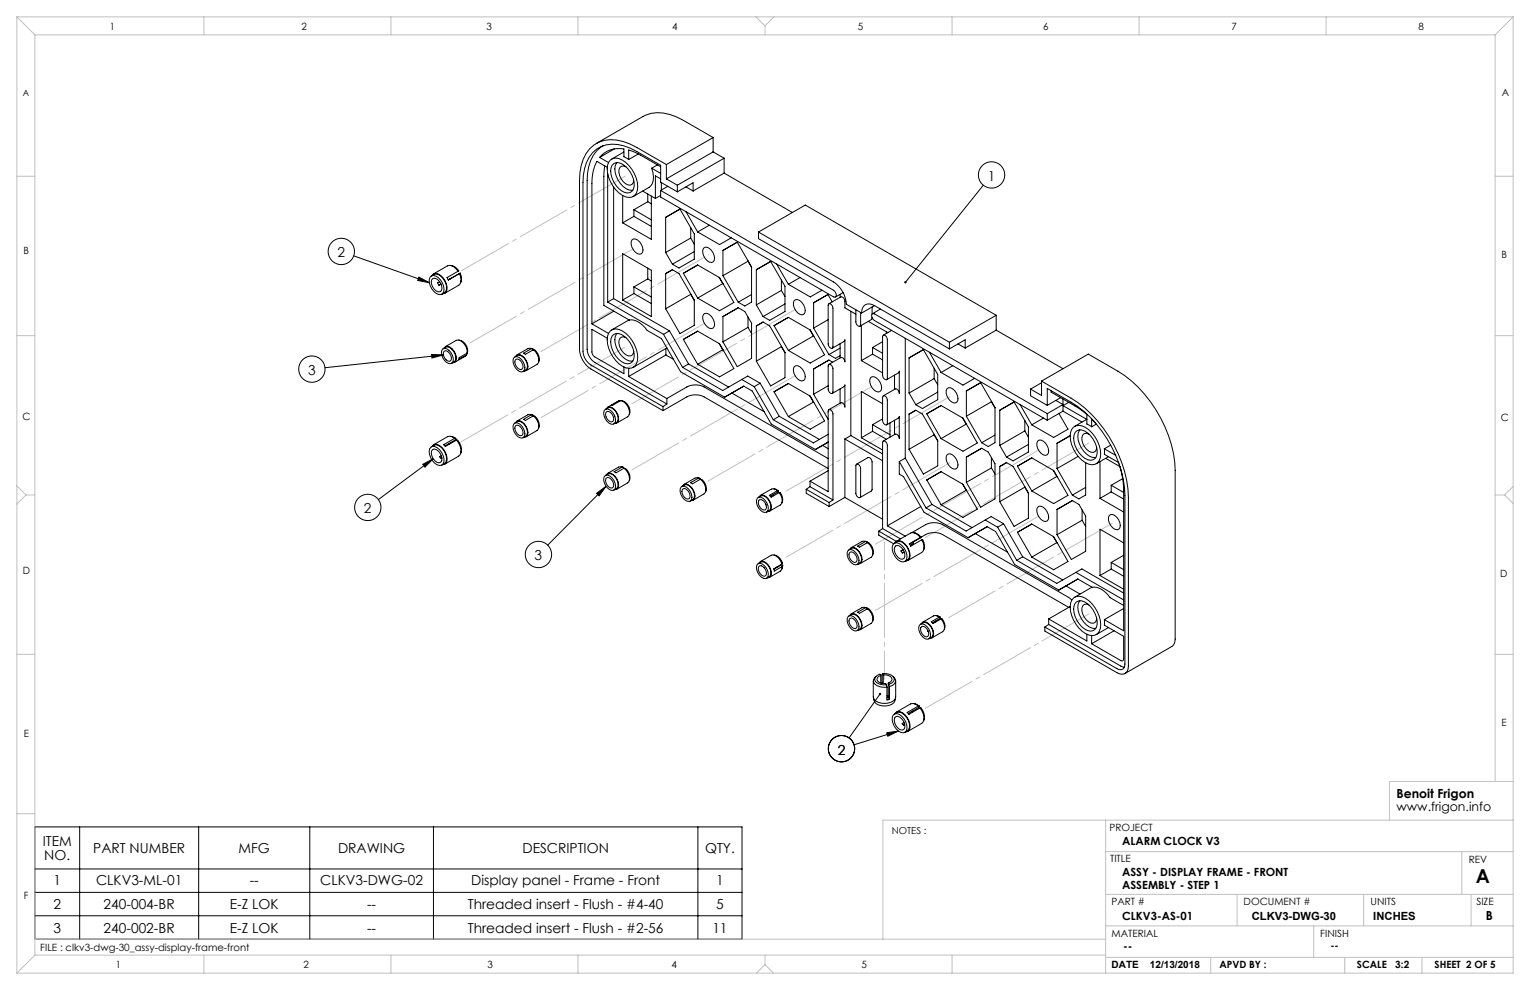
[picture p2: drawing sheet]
<svg xmlns="http://www.w3.org/2000/svg" width="432mm" height="279mm" viewBox="0 0 432 279" stroke-linecap="round" stroke-linejoin="round" font-family="sans-serif">
<g fill="none" stroke="#000" stroke-width=".28">
<path d="M201.3 38.8l-8.4-4.8a11.6 11.6 0 0 0-11.4-1.1l-13.2 7.6M201.3 38.8l-13.2 7.6M201.3 38.8v4.1M169.2 44.4a7 7 0 0 1 6.9-2.4v2.2l1.3 .8M169.2 44.4l2.5 1.5M170.2 41.1a9.5 9.5 0 0 0-4.4 7.8l-.1 49.7a4.8 4.8 0 0 0 2.2 3.7l20.3 11.7M170.7 46.8l-.3 3v36.4l7.2 4.1a5.5 5.5 0 0 1 5 2.9l4.1 2.4 5.4 9.3 12.4 7.2 5.4-3.1 2.4 1.4 5.4 9.3 12.4 7.2 3.6-2.1M171.4 47.2l-2.9-1.7a12.6 12.6 0 0 0-1.4 6.2v39.7M171.5 49v36.3M172.3 45.1a2.84 2.84 0 0 1 3.4 .1 9.1 9.1 0 0 1 4.2 8.5 2.53 2.53 0 0 1-4.2 1.5 9.1 9.1 0 0 1-4.2-8.6zM173.2 52.8v31.5M173.2 46.1a2.67 2.67 0 0 1 3.1 .7 6.8 6.8 0 0 1 2.5 6.6 2 2 0 0 1-3.3 .5 6.4 6.4 0 0 1-2.7-7.3z"/>
<path d="M173.4 42l-4.2 2.4M174.1 45.9a4.4 4.4 0 0 0 .4 5 4.4 4.4 0 0 0 4.1 2.8M175.7 55.2v7.7M176.1 42.9l-3.5 2M176.7 47.1a1.26 1.26 0 0 0-2 .9 4 4 0 0 0 3.2 4.2l.5-.2 .4-1.1M177.4 45v-2.7l3 1.3 6 3.5M178.9 59.2v1.9M178.9 59.2l4.9 2.8M180.2 43.4l-2.8 1.6M181.4 53.9l3.6 2.1M182.8 56.9l-3.9 2.3M182.8 54.8v2.1"/>
<path d="M182.8 56.9l1 .6M183.8 55.3v12.3l-8.1-4.7M183.9 47.5a5.3 5.3 0 0 1-.3 5l-4.9 3M183.9 47.5l2.5 1.4M185.5 46.5l-1.6 1M186.4 53.8l48.8 28.1 .6 .6a.83 .83 0 0 1-.3 1.4l-49.1-28.3zM186.4 50.5l-1.4-.9v6.4M186.4 55.2l-1.4 .8M186.7 51.5v2.1M188.1 46.4l-8.4-4.8a11.9 11.9 0 0 0-10.7-1.5 10 10 0 0 0-5.3 8.7l-.2 49.8a7.1 7.1 0 0 0 3.3 5.6l20.3 11.7M188.1 46.4v4.1M188.1 50.5l3.1 1.8"/>
<path d="M188.5 52.6l-2.1 1.2M191.2 54.1l-4.8-2.7v-4.8l-6.7-3.8a11.2 11.2 0 0 0-10.1-1.4 9.4 9.4 0 0 0-5 8.1l-.1 49.6a5 5 0 0 0 2.3 3.9l20.3 11.8M191.2 52.3v1.8M193.6 52.7l2 1.2M193.6 59.7l3.3 5.8M195.6 53.9v-2.3l-4.4 2.5M201.3 42.9l-13.2 7.6M201.3 42.9l3.1 1.8M204.4 48.9l19.2 11.1M204.4 48.9l-8.8 5M204.4 44.7l-13.2 7.6M204.4 44.7v4.2"/>
<path d="M277.5 52.3l-22 27.4M99.8 72.2l21.4 7.6M118.2 78.2l3 1.6-3.3-.6zM121.7 77.9a2.05 2.05 0 0 1 3.3 .7 2.88 2.88 0 0 1 .4 4l-.7 .4M121.7 77.9a3.2 3.2 0 0 1 3.5 2.8 1.56 1.56 0 0 1-1.4 2.4 4.1 4.1 0 0 1-2.5-4.8zM121.9 77.8a1.21 1.21 0 0 1 1.7-.5 4.4 4.4 0 0 1 2.3 5.1l-.4 .4-.6 .1M122.2 78.6a2.55 2.55 0 0 1 2.4 3.3l-.3 .4a2.55 2.55 0 0 1-2.5-3.3zM124.1 79.5l-.6 .3 .2 .4 .2 .3 .6-.3M126.5 79l.9-.5zM127.2 74.9a3 3 0 0 1 2.3 1.5l-.2 .1M129.3 76.5a2.7 2.7 0 0 0-3-1.5l-3.9 2.3M129.3 76.5l-3.2 1.8 .4 .7 3.2-1.8"/>
<path d="M129.7 77.2a2.66 2.66 0 0 1-.2 3.3l-4 2.3M129.9 77.1a3 3 0 0 1 .1 2.6M129.9 77.1l-.4 .2M129.9 77.1l-.2 .1M175.7 71.6l8.1 4.7v13l-8.1-4.6zM178.3 67.7a1.45 1.45 0 0 1 2.2 .6 2.7 2.7 0 0 1 .5 3.3 1.86 1.86 0 0 1-2.2-1.1 2.66 2.66 0 0 1-.5-2.8zM178.9 61.1l-3.2 1.8M178.9 61.1l4.9 2.8M182.8 75.7v3M182.8 78.7l-3.9 2.3M182.8 78.7l1 .6M187.9 71.3v-10l4-2.3 4 7v7.1l-4.3 2.5-1.8-1"/>
<path d="M187.9 77.2l1.9-1.1 1.8 1.1 4.3 7.5v7.1l-4 2.3-4-7zM187.9 71.3l1.9 3.3M192.9 77.1l4-2.3 6.2 3.6 4 7-4 2.3-6.2-3.6zM194.9 67.2l-7 4.1M194.9 64.3v2.9M194.9 67.2l1 1.7M195.9 71l-6.1 3.6M196.9 65.5l6.2 3.5 3.3-1.9M198.6 70.1a1.45 1.45 0 0 1 2.1 .5 2.7 2.7 0 0 1 .5 3.3 1.86 1.86 0 0 1-2.2-1 2.66 2.66 0 0 1-.4-2.8zM200.2 63.6l-3.3 1.9M203 78.3l1 1.7M204 77.8l4.3 7.5"/>
<path d="M211.1 73.6l-7.1 4.2M212.1 75.3v10l-1.9 1.1-1.9-1.1M212.1 75.5l-4-7.2-4.1 2.4v7.1M214.1 65.5v1.9l21.1 12.2a8 8 0 0 1 3.6 6.3l4.4 2.5M214.1 65.5l53.8 31.1M214.1 65.5l13.2-7.6 53.8 31.1M219.2 74.5l3.3 5.7M220.5 79v3M225.8 78.3l-3.3 1.9M125 98.4a1.91 1.91 0 0 1 2.3 1.2 2.6 2.6 0 0 1 .4 2.8 1.49 1.49 0 0 1-2.2-.6 2.65 2.65 0 0 1-.5-3.4zM125.1 98.4a1.77 1.77 0 0 1 2.9 .7 2.34 2.34 0 0 1 .2 3l-.8 .4M125.3 98.3l.4-.5a3.1 3.1 0 0 1 3.1 3.6l-.2 .5-.4 .4-.5 .1"/>
<path d="M125.4 99.1a1.88 1.88 0 0 1 1.7 2.7 1.88 1.88 0 0 1-1.7-2.7zM125.7 97.8l3.1-1.7a2.4 2.4 0 0 1 2.8 2l.3 1.5-2.3 1.3-.2 .5 2.3-1.3M129.5 96a3 3 0 0 1 2.2 4.1M131.8 99.7h.1M149.7 98.3l.7 .2M150 98.4h-1l-3.1 1.8M150 98.4l-2.3 1.3 .6 .3 2.2-1.3M150 98.4l.4 .1M150.4 98.5v.3M150.5 98.7a3.1 3.1 0 0 1 1.1 4.1l-3.1 1.8M150.5 98.7a2.78 2.78 0 0 1 1.5 3.5M167.1 91.4l4.6 2.7"/>
<path d="M171.4 95.5l-4.3-2.5v6.3l.2 .8 .6 .6 8.2 4.8v-1.9M171.5 85.3l15.8 9.1M172.3 93.3a2.84 2.84 0 0 1 3.4 .1 9.1 9.1 0 0 1 4.2 8.5 2.53 2.53 0 0 1-4.2 1.5 9.1 9.1 0 0 1-4.2-8.5zM173.2 84.3l15.7 9.1M173.2 84.3l-1.7 1M173.2 94.4a2.67 2.67 0 0 1 3.1 .6 6.8 6.8 0 0 1 2.5 6.6 2 2 0 0 1-3.3 .5 6.4 6.4 0 0 1-2.7-7.2zM173.2 87.8l-6.1 3.6M174.1 94.1a4.4 4.4 0 0 0 .4 5 4.4 4.4 0 0 0 4.1 2.8M176.7 95.3a1.26 1.26 0 0 0-2 .9 4 4 0 0 0 3.2 4.3l.5-.3 .4-1.1M177.5 90.3l-4.9 2.8M178.9 81v1.8M178.9 82.8l-3.2 1.9"/>
<path d="M178.9 82.8l4.9 2.9M178.9 81l4.9 2.8M187.3 94.4l5.3 9.3M187.9 98.4v1.8M188.2 98.2l-9.5 5.5M188.9 93.4l5.4 9.3M188.9 93.4l-1.6 1M192.9 95.8l4-2.3 6.2 3.5 4 7-4 2.4-6.2-3.6zM194.9 83.1l-7 4M194.9 82.9v.2M194.9 83.1l1 1.7M198.6 88.7a1.45 1.45 0 0 1 2.1 .6 2.7 2.7 0 0 1 .5 3.3 1.86 1.86 0 0 1-2.2-1.1 2.66 2.66 0 0 1-.4-2.8z"/>
<path d="M203 97l1 1.7M204 80l.1 .1M204 98.7l.1 .1M204 80l-7.1 4.1M204 98.7l-7.1 4.1M204 89.3l4.3-2.5 1.9 1.1 1.9 3.3v9.9l-4 2.4-4.1-7zM211.1 92.4l-7.1 4.1M211.1 89.5v2.9M211.1 92.4l1 1.7M212.1 83.1l-3.8 2.2M213.5 86v-9.9l4-2.3 4 7v7.1l-4.3 2.5-1.8-1.1M213.5 92l1.9-1.1 1.8 1.1 4.3 7.5v7.1l-4 2.3-4-7z"/>
<path d="M213.5 86l1.9 3.3M218.5 91.9l4-2.3 6.2 3.5 4 7-4 2.4-6.2-3.6zM220.5 82l-7 4M220.5 97.7v.1M220.5 82l1 1.7M220.5 97.8l-7 4.1M220.5 97.8l1 1.8M221.5 85.8l-6.1 3.5M222.5 80.2l6.2 3.6 3.3-1.9M224.1 84.8a1.45 1.45 0 0 1 2.2 .6 2.7 2.7 0 0 1 .5 3.3 1.86 1.86 0 0 1-2.2-1 2.66 2.66 0 0 1-.5-2.9zM228.6 93.1l1 1.7M229.6 94.8l-7.1 4.1"/>
<path d="M229.6 94.8l.1 .1M229.6 92.6l4.3 7.5M233.7 90.2l-4.1 2.4M233.9 85.7l3.4-1.9h.5l.6 .9v2.2l3.1 1.8M233.9 85.7l.8 .3 .4 1v10.8l-.4 .5-.8-.6-.2-.6v-10.9zM234.9 85.2l-1.2-2.1-4.1 2.4v7.1M234.9 98.3l3.3-2 .2-.4v6.2l-.4-.9-.5-.3-3.6 2M237.1 83.1v.8M237.1 97v4M237.1 98.2l-3.2 1.9M237.9 82.6l-2.1 1.2M240.1 87.9v35"/>
<path d="M241.5 87.4l.1 3.8 .4 .6 .5 .3 .4-.5v-3.4M243.1 91.8v10M245.1 90.7l5.5 3.2M246.1 89.6l-.2 .6-3.2 1.9M246.1 86.6v2M246.3 99.9l2.8 1.7M246.3 98.1l2.8 1.6M246.3 98.1v1.8M246.3 99.9l-3.2 1.9M246.8 86.3a2.22 2.22 0 0 0-2.6-.3 2.22 2.22 0 0 0-1 2.4M246.8 86.3l21.1 12.2M246.8 86.3l-3.6 2.1"/>
<path d="M248.5 87.2l-2.3 1.3M249.1 96.4l-2.8 1.7M249.3 94.6l.7 .3 .4 .9v10.9l-.4 .5-.5-.3-.4-1v-10.9zM250.2 93.6v.5M251.6 93.2l-2.3 1.4M255.5 95.5v33.8M262.3 99.4l3.3 5.7M267.9 96.6v1.9M270.4 97.1l2 1.1M272.4 98.2v-2.3l-4.5 2.6M281.1 93.2l-8.7 5M281.1 93.2l18.9 10.9"/>
<path d="M281.1 89l-13.2 7.6M281.1 89v4.2M121.8 100l3.3 .2-3.2 .8zM125.1 100.2l-33.4 3.6M131.7 100.1l-3.4 2.2M145 119.6a1.45 1.45 0 0 1 2.2 .6 2.7 2.7 0 0 1 .5 3.3 1.86 1.86 0 0 1-2.3-1.1 2.66 2.66 0 0 1-.4-2.8zM145 101a1.45 1.45 0 0 1 2.2 .5 2.7 2.7 0 0 1 .5 3.3 1.86 1.86 0 0 1-2.3-1 2.66 2.66 0 0 1-.4-2.8zM145.3 119.4a1.66 1.66 0 0 1 2.6 .4 2.34 2.34 0 0 1 .5 3.3l-.8 .4M145.3 100.7a1.66 1.66 0 0 1 2.6 .4 2.34 2.34 0 0 1 .5 3.4l-.8 .4M145.5 119.3l.3-.4a1.8 1.8 0 0 1 2.3 .9 2.92 2.92 0 0 1 .5 3.4l-.7 .2M145.5 100.6l.3-.4a1.8 1.8 0 0 1 2.3 .9 2.92 2.92 0 0 1 .5 3.4l-.7 .2M145.6 101.4a1.89 1.89 0 0 1 1.7 2.8 1.89 1.89 0 0 1-1.7-2.8z"/>
<path d="M149.7 117l.7 .1M150 117.1h-1l-3.1 1.7M150 117.1l-2.3 1.3 .6 .3 2.2-1.3M150 117.1h.4M150.4 117.1v.3M150.5 117.4a3.1 3.1 0 0 1 1.1 4.1l-3.1 1.8M150.5 117.4a2.78 2.78 0 0 1 1.5 3.5M170.8 115.5a2.72 2.72 0 0 1 2.9 2.8l-.2 1.2a1.51 1.51 0 0 1-2.2-.7 2.62 2.62 0 0 1-.5-3.3zM170.9 115.5a1.78 1.78 0 0 1 2.9 .8 2.31 2.31 0 0 1 .2 2.9l-.8 .4M171.1 115.4l.1-.2a1.42 1.42 0 0 1 2.2 .4 3.4 3.4 0 0 1 1 3.5l-.9 .4M171.1 116.2a1.82 1.82 0 0 1 2.1 2.4l-.2 .3a1.82 1.82 0 0 1-2.1-2.3zM174.7 113.1l-2.2 1.3h.4l2.3-1.3a3.4 3.4 0 0 1 2.2 4.3l-3.3 2"/>
<path d="M174.7 113.1l-3.2 1.8M174.7 113.1l.3 .1M175.3 113.1a3 3 0 0 1 2.3 3.9M177.4 104v2.2M177.4 106.2l10.8 6.3M187.1 115.9l6.8-3.9a5.4 5.4 0 0 1 4.8 0l35 20.2M187.1 114.8v1.1M187.9 100.2l2.2 1.2M187.9 100.2l-10.5 6M188.2 112.5l5.7-3.3a5.4 5.4 0 0 1 4.8 0l35 20.2M188.2 112.5v1.5M188.2 114l-1.1 .8"/>
<path d="M192.6 103.7l11.4 6.5 5.3-3.1M194.3 102.7l11.3 6.5M194.3 102.7l-1.7 1M206.5 110.9l9.2 5.3M209.3 107.1l1.7-1 3.5 2.1M209.3 107.1l3.6 2M212.9 109.1l5.3 9.4M214.5 108.2l5.4 9.3M214.5 108.2l-1.6 .9M218.2 118.5l11.4 6.5 4.1-2.4M218.5 110.6l4-2.4 6.2 3.6 4 7-4 2.3-6.2-3.5zM219.9 117.5l11.3 6.5"/>
<path d="M219.9 117.5l-1.7 1M224.1 103.5a1.45 1.45 0 0 1 2.2 .5 2.7 2.7 0 0 1 .5 3.4 1.86 1.86 0 0 1-2.2-1.1 2.66 2.66 0 0 1-.5-2.8zM228.6 111.7l1 1.8M229.6 113.5l-7.1 4.1M229.6 113.5l.1 .1M229.6 111.3l4.1 6.9M233.7 108.9l-4.1 2.4M233.9 102.9l.8 .2 .4 1v6.5l-.4 .5-.8-.6-.2-.7v-6.5zM233.9 100.1l1.9 1 1.3-.7M234.9 111l3.3-1.9 .2-.4v6.2l-.2-.7-.7-.6-3.6 2M235 102.2l-1.1-.6-4.3 2.5v7.2M237.1 109.8v4"/>
<path d="M243.1 101.8l6 3.4M245.7 106.6a1.45 1.45 0 0 1 2.2 .6 2.7 2.7 0 0 1 .5 3.3 1.86 1.86 0 0 1-2.3-1.1 2.66 2.66 0 0 1-.4-2.8zM246.3 119.9l4.9 2.8M246.3 119.9v1.8M249.1 113.9l-6-3.4v13M249.1 118.2l-2.8 1.7M249.3 111.7l.7 .3 .4 .9v6.6l-.4 .4-.5-.3-.4-.9v-6.5zM250.2 107.1l3.4-1.9 .2-.4v6.2l-.2-.7-.7-.6-3.6 2M250.2 119.9l3.4-1.9 .2-.5v6.2l-.2-.6-.7-.6-3.6 2M251.2 119.4v4M252.5 105.9v4M252.5 118.6v4"/>
<path d="M256.6 110.9v-9.9l4-2.3 4 7v7.1l-4.3 2.5-1.8-1.1M256.6 116.9l1.9-1.1 1.8 1.1 4.3 7.4v7.2l-4 2.3-4-7zM256.6 110.9l1.9 3.3M261.6 116.8l4-2.3 6.2 3.5 4 7-4 2.4-6.2-3.6zM263.6 106.8l-7 4.1M263.6 103.9v2.9M263.6 106.8l1 1.8M264.6 110.7l-6.1 3.5M265.6 105.1l6.2 3.6 3.3-1.9M267.3 109.7a1.45 1.45 0 0 1 2.1 .6 2.7 2.7 0 0 1 .5 3.3 1.86 1.86 0 0 1-2.2-1.1 2.66 2.66 0 0 1-.4-2.8zM268.9 103.2l-3.3 1.9M271.7 118l1 1.7"/>
<path d="M272.7 119.7l-7.1 4.1M272.7 119.7l.1 .1M272.7 117.5l4.3 7.5M279.8 113.3l-7.1 4.2M280.8 115v9.9l-1.9 1.1-1.9-1M280.8 115.1l-4-7.1-4.1 2.3v7.2M287.9 114.2l3.3 5.7M289.2 118.7v2.9M290.8 109.8v1.9l4.8 2.7M293.9 107.6l8.4 4.8a35.7 35.7 0 0 1 16.2 28v47.6a1.97 1.97 0 0 1-1 2.1 1.97 1.97 0 0 1-2.3-.3l-20.3-11.7v-1.1M293.9 107.6l13.2-7.7 8.4 4.9a35.7 35.7 0 0 1 16.2 28v47.6a2.29 2.29 0 0 1-1 2.1l-13.2 7.6M293.9 107.6v4l-3.1-1.8"/>
<path d="M293.9 108l-3.1 1.8M294.5 118l-3.3 1.9M295.6 114.4v-4.8a39.3 39.3 0 0 1 13.7 10 33.7 33.7 0 0 1 8.2 20.2v47.6a1.37 1.37 0 0 1-.7 1.5 1.37 1.37 0 0 1-1.6-.2l-20.3-11.7M295.6 116.7l-48.8-28.1-.6-.1a1.36 1.36 0 0 0 .6 2l48.8 28.1M295.6 116.7v1.9M296.6 110.3v.4l7.2 4.1 2.9 2.2v2.7l1.4 .8M298 113l2 1.2M298.9 116.7l2.5 4.4-4 2.4-6.2-3.6M299.3 112.2l-3.7 2.2M300 114.5l6.7 3.8-3.4 2M300 116l5.4 3.1M300 112.6v1.6"/>
<path d="M300 114.5v1.5M300 116l-4.4 2.6M300 114.2l-4.4 2.5M301.6 113.5l-1.6 1M309.2 119.4l-1.1-1.2v2.3M309.4 119.7l-1.3 .8M119.3 131l3-1.5-2.4 2.4zM121.5 126.2a1.84 1.84 0 0 1 2.5 .7 4 4 0 0 1 1.1 4 1.49 1.49 0 0 1-2.4-.1 3.6 3.6 0 0 1-1.2-4.6zM121.7 126.1a1.93 1.93 0 0 1 3.1 .4 3.1 3.1 0 0 1 .6 4.3l-.7 .4M121.9 126a1.33 1.33 0 0 1 2.1-.3 4.6 4.6 0 0 1 2.1 4.6l-.3 .5-.9 .3M122.1 126.9a1.7 1.7 0 0 1 2.1 1 2.07 2.07 0 0 1 .2 2.6 1.7 1.7 0 0 1-2.2-1.1 2.07 2.07 0 0 1-.1-2.5zM122.3 129.5l-15.5 11.5"/>
<path d="M124.5 128.6l-.5 .3 .5 .5 .2-.1M124.7 129.1l-.3 .1M126.8 125.1v.3M127.2 123.1l1.4 .6M128.3 123.7a1.72 1.72 0 0 0-2-.5l-3.9 2.3M128.3 123.7l-3.1 1.8 .5 .5 3.1-1.8M128.3 123.7h.3M128.6 123.7l-.1 .4-2.9 1.7M128.8 124.2a3.3 3.3 0 0 1 .7 4.5l-4 2.3M128.8 124.2h.4a3.7 3.7 0 0 1 .8 3.8M145.6 120.1a1.89 1.89 0 0 1 1.7 2.8 1.89 1.89 0 0 1-1.7-2.8zM168.4 139.2l2.6-2-1.9 2.7z"/>
<path d="M170.6 134.4a1.45 1.45 0 0 1 2.2 .5 2.7 2.7 0 0 1 .5 3.4 1.86 1.86 0 0 1-2.3-1.1 2.66 2.66 0 0 1-.4-2.8zM170.9 134.2a1.66 1.66 0 0 1 2.6 .3 2.34 2.34 0 0 1 .5 3.4l-.8 .4M171 137.2l-16.4 16.7M171.1 134.1l.3-.4a1.8 1.8 0 0 1 2.3 .8 2.92 2.92 0 0 1 .5 3.5l-.7 .2M171.2 134.8a1.89 1.89 0 0 1 1.7 2.9 1.89 1.89 0 0 1-1.7-2.9zM175.3 131.7l.7 .2M175.6 131.8h-1l-3.1 1.8M175.6 131.8l-2.3 1.3 .6 .3 2.2-1.3M175.6 131.8l.4 .1M176 131.9v.3M176.1 132.1a3.1 3.1 0 0 1 1.1 4.1l-3.1 1.9M176.1 132.1a2.78 2.78 0 0 1 1.5 3.6"/>
<path d="M192.2 137.5a1.45 1.45 0 0 1 2.2 .6 2.7 2.7 0 0 1 .4 3.3 1.86 1.86 0 0 1-2.2-1.1 2.66 2.66 0 0 1-.4-2.8zM192.4 137.3a1.66 1.66 0 0 1 2.7 .3 2.34 2.34 0 0 1 .4 3.4l-.7 .4M192.7 137.2l.2-.4a1.8 1.8 0 0 1 2.3 .8 2.92 2.92 0 0 1 .5 3.5l-.7 .2M192.8 137.9a1.89 1.89 0 0 1 1.6 2.9 1.89 1.89 0 0 1-1.6-2.9zM196.9 134.9l.6 .1M197.1 134.9h-1l-3.1 1.8M197.1 134.9l-2.2 1.3 .5 .4 2.3-1.4M197.1 134.9l.4 .1M197.5 135v.3M197.7 135.2a3.1 3.1 0 0 1 1.1 4.1l-3.2 1.9M197.7 135.2a2.78 2.78 0 0 1 1.4 3.6M218.2 139.6l.1 .3"/>
<path d="M218.4 138l1.3 .5M219.4 138.5l-.6-.4h-1.1l-3.1 1.7M219.4 138.5l-2.3 1.3 .5 .5 2.3-1.3M219.7 138.5l-.2 .3-2.1 1.3M219.7 138.5h-.3M219.9 139a2.43 2.43 0 0 1 .3 3.5l-3 1.8M219.9 139h.3a2.84 2.84 0 0 1 .5 2.9M227.5 138.1l6.5 3.7M227.5 138.1v1.1l6.5 3.8M228.6 135.8l5.1 3v-22.8l.4-.4 .8 .6 .2 .6v24.3M228.6 137.4l6.5 3.7M228.6 135.8v1.6"/>
<path d="M228.6 137.4l-1.1 .7M232.1 125.7l1.6 .9M233.7 132.8l-5.1 3M238.4 123.9l10.7 6.1M238.4 123.9v16.5M240.1 122.9l9 5.2M240.1 122.9l-1.7 1M241.7 131l3.3-1.9 .4 .1 .7 .8v8.4l-3.4 2M241.7 131l.8 .3 .4 .9v7.8l-.4 .5-.5-.3-.5-1v-7.8zM243.1 123.5l6 3.5M246.3 121.7l3.9 2.3M246.3 121.7l-3.2 1.8"/>
<path d="M253.8 130.3v3.5l1.2 .7 5.8 10.1 12.4 7.2 5.4-3.2 2.4 1.4 5.4 9.4 12.4 7.1 5.4-3.1 4.1 2.4a5.5 5.5 0 0 1 5 2.9l3.8 2.2M253.8 130.3l7.5 13M255.5 129.3l7.5 13.1M255.5 129.3l-1.7 1M261.6 135.5l4-2.4 6.2 3.6 4 7-4 2.3-6.2-3.5zM263.6 122.6v.1M263.6 122.7l-7 4.1M263.6 122.7l1 1.8M267.3 128.4a1.45 1.45 0 0 1 2.1 .5 2.7 2.7 0 0 1 .5 3.4 1.86 1.86 0 0 1-2.2-1.1 2.66 2.66 0 0 1-.4-2.8zM271.7 136.6l1 1.8M272.7 138.4h.1M272.7 138.4l-7.1 4.1"/>
<path d="M272.7 129l4.3-2.5 1.9 1.1 1.9 3.3v9.9l-4 2.3-4.1-7zM279.8 132.1l-7.1 4M279.8 129.1v3M279.8 132.1l1 1.7M280.8 122.8l-3.8 2.2M282.2 125.7v-9.9l4-2.4 4 7v7.2l-4.3 2.5-1.8-1.1M282.2 131.7l1.9-1.1 1.8 1 4.3 7.5v7.1l-4 2.4-4-7zM282.2 125.7l1.9 3.3M287.1 131.6l4.1-2.4 6.2 3.6 4 7-4 2.3-6.2-3.5zM289.2 137.5l-7 4.1M289.2 121.6l-7 4.1M289.2 137.4v.1"/>
<path d="M289.2 121.6l1 1.8M289.2 137.5l1 1.7M290.2 125.4l-6.1 3.6M292.8 124.5a1.45 1.45 0 0 1 2.2 .5 2.7 2.7 0 0 1 .5 3.4 1.86 1.86 0 0 1-2.2-1.1 2.66 2.66 0 0 1-.5-2.8zM297.3 132.7l1 1.8M298.3 134.5l-7.1 4.1M298.3 134.5h.1M298.3 132.2l4.3 7.5M302 123l-3.7 2.1v7.1M303 120.6a2.84 2.84 0 0 1 3.3 0 9.1 9.1 0 0 1 4.2 8.5 2.53 2.53 0 0 1-4.2 1.5 9.1 9.1 0 0 1-4.2-8.5zM303.9 121.6a2.67 2.67 0 0 1 3.1 .6 6.8 6.8 0 0 1 2.4 6.6 2 2 0 0 1-3.3 .5 7.1 7.1 0 0 1-3-6.5zM304.3 128.8l-6 3.4"/>
<path d="M304.8 121.3a4.4 4.4 0 0 0 .3 5 4.4 4.4 0 0 0 4.2 2.8M306.4 130.6v9.1l-1.9 1.1-1.9-1.1M306.4 137.6l-3.8 2.1M307.3 122.5a1.26 1.26 0 0 0-2 .9 4 4 0 0 0 3.3 4.3l.5-.3 .4-1.1M310.4 130.3v10.4M311.7 126.7v1.5l4 2.3M311.7 126.7l3.2 1.8M312 129.4l4.1 2.3M312.8 128.9l-3.4 2M313.5 125.6l-1.8 1.1M313.6 137v1.8M313.6 138.8l-3.2 1.9"/>
<path d="M313.6 138.8l3.5 2M313.6 137l3.5 2M315.8 130.9a24.3 24.3 0 0 1 1.3 7.5v39.6l-5.4-3.1M316.8 135.1l-3.2 1.9M213.7 140.6a1.49 1.49 0 0 1 2.2 .6 2.64 2.64 0 0 1 .5 3.3 2.7 2.7 0 0 1-2.9-2.7zM214 140.4a1.67 1.67 0 0 1 2.7 .4 2.3 2.3 0 0 1 .4 3.3l-.8 .4M214 159.1a1.67 1.67 0 0 1 2.5 .1 2.5 2.5 0 0 1 .6 3.6l-.8 .4M214 159.1a2.86 2.86 0 0 1 2.8 3.5l-.3 .5a1.6 1.6 0 0 1-2.2-.8 2.51 2.51 0 0 1-.3-3.2zM214.2 159.8a1.65 1.65 0 0 1 2.1 1.7l-.2 .9a1.65 1.65 0 0 1-2.1-1.6zM214.2 140.3l.3-.4a1.91 1.91 0 0 1 2.4 .9 2.79 2.79 0 0 1 .3 3.4l-.6 .2M214.2 158.9l.3-.3a1.72 1.72 0 0 1 2.2 .8 3 3 0 0 1 .6 3.4l-.7 .3M214.3 141.1a1.89 1.89 0 0 1 1.7 2.8 1.89 1.89 0 0 1-1.7-2.8z"/>
<path d="M214.6 158.5l3.1-1.8a2.73 2.73 0 0 1 3 2.5M216.1 142.2l.1 .3M218.4 156.6l.5 .1a2.86 2.86 0 0 1 1.9 2.2l-.1 .3M219.3 160l.1 .1M220.7 159.2l-2.3 1.3 .1 .7 2.3-1.3M220.8 159.9l-.4 1.2-3.2 1.8M220.9 159.6l-.2 1M220.9 159.6l-.4-.2-2.1 1.2M220.9 159.6l-.1 .3M234 141.8v1.2M235.1 141.1l-1.1 .7M238.4 140.4l-4.4 2.6"/>
<path d="M238.4 140.4l10.7 6.1M239.3 155.4a1.45 1.45 0 0 1 2.2 .5 2.7 2.7 0 0 1 .5 3.4 1.86 1.86 0 0 1-2.3-1.1 2.66 2.66 0 0 1-.4-2.8zM239.6 155.2a1.66 1.66 0 0 1 2.6 .3 2.34 2.34 0 0 1 .5 3.4l-.8 .4M239.8 155l.3-.3a1.8 1.8 0 0 1 2.3 .8 2.92 2.92 0 0 1 .5 3.5l-.7 .2M239.9 155.8a1.89 1.89 0 0 1 1.7 2.9 1.89 1.89 0 0 1-1.7-2.9zM244 152.7l.7 .2M244.3 152.8h-1l-3.1 1.8M244.3 152.8l-2.3 1.3 .6 .3 2.2-1.3M244.3 152.8l.4 .1M244.7 152.9v.3M244.8 153.1a3.1 3.1 0 0 1 1.1 4.1l-3.1 1.9M244.8 153.1a2.78 2.78 0 0 1 1.5 3.6"/>
<path d="M248 149.9l5 2.9M248 149.9v1.1l4.2 2.5M249.1 149.2l5 2.9M249.1 149.2l-1.1 .7M250.4 148.4v-22.7l-.2-.7-.7-.6-.4 .5v24.3M250.4 148.4l5.1 2.9M252.1 153.6a1.55 1.55 0 0 1 2.3 .3 3.5 3.5 0 0 1 1.1 4.5 1.94 1.94 0 0 1-2.5-.8 3.8 3.8 0 0 1-.9-4zM252.4 153.3a1.9 1.9 0 0 1 2.8 .2 3.5 3.5 0 0 1 1 4.4l-.8 .6M252.6 153.2a1.38 1.38 0 0 1 2.1-.2 4.5 4.5 0 0 1 2 4.6l-.4 .5-.7 .2M252.7 154.1a1.65 1.65 0 0 1 2.1 1 2.14 2.14 0 0 1 .3 2.6 1.65 1.65 0 0 1-2.2-1 2.14 2.14 0 0 1-.2-2.6zM254.9 155.1l-.6 .4 .4 .6 .5-.3M254.9 155.2l-.6 .4"/>
<path d="M257.3 150.3l3.9-2.2a5.4 5.4 0 0 1 4.9 0l35.5 20.5 .9 .8M257.6 153l.2 .4M257.8 153.4l-.9 .5M257.8 153.4l-.9 .6M257.9 150.3a2.94 2.94 0 0 1 2.1 1.3M259.7 151.7a2.46 2.46 0 0 0-2.7-1.2l-4 2.2M259.7 151.7l-3.1 1.8 .4 .6 3.2-1.8M259.9 143l-9.5 5.4M260 151.6a5.7 5.7 0 0 1 6.1-.7l35.5 20.5M260 151.6l-3.3 2M260 151.6l-.3 .1M260.2 152.3a2.9 2.9 0 0 1-.1 3.6l-3.9 2.3"/>
<path d="M260.2 152.3l.2-.1a3.2 3.2 0 0 1 .3 3M261.3 143.3l11.4 6.6 5.3-3.1M263 142.4l11.3 6.5M263 142.4l-1.7 .9M275.2 150.6l9.2 5.3M278 146.8l3.5 2M278 146.8l1.7-1 3.5 2M281.5 148.8l5.4 9.3M283.2 147.8l5.4 9.3M283.2 147.8l-1.7 1M286.9 158.1l11.4 6.5 5.3-3.1M287.1 150.2l4.1-2.3 6.2 3.6 4 7-4 2.3-6.2-3.6z"/>
<path d="M288.6 157.1l11.3 6.6M288.6 157.1l-1.7 1M292.8 143.2a1.45 1.45 0 0 1 2.2 .5 2.7 2.7 0 0 1 .5 3.3 1.86 1.86 0 0 1-2.2-1 2.66 2.66 0 0 1-.5-2.8zM297.3 151.4l1 1.7M298.3 153.1l-7.1 4.1M298.3 153.1l.1 .1M298.3 143.8l4.3-2.5 1.9 1.1 1.9 3.3v9.9l-4 2.3-4.1-7zM305.4 146.8l-7.1 4.1M305.4 143.9v2.9M305.4 146.8l1 1.8M310.4 140.7l6.7 3.8M313.1 145.5a1.45 1.45 0 0 1 2.1 .5 2.7 2.7 0 0 1 .5 3.4 1.86 1.86 0 0 1-2.2-1.1 2.66 2.66 0 0 1-.4-2.8z"/>
<path d="M313.6 158.7v1.9M313.6 158.7l3.5 2.1M317.1 153.2l-6.7-3.8v13M317.1 156.7l-3.5 2M215.7 160.2h-.1M239.3 174.1a1.45 1.45 0 0 1 2.2 .5 2.7 2.7 0 0 1 .5 3.3 1.86 1.86 0 0 1-2.3-1 2.66 2.66 0 0 1-.4-2.8zM239.6 173.8a1.66 1.66 0 0 1 2.6 .4 2.34 2.34 0 0 1 .5 3.4l-.8 .4M239.8 173.7l.3-.4a1.8 1.8 0 0 1 2.3 .9 2.92 2.92 0 0 1 .5 3.4l-.7 .2M239.9 174.5a1.89 1.89 0 0 1 1.7 2.8 1.89 1.89 0 0 1-1.7-2.8zM244 171.4l.7 .2M244.3 171.5h-1l-3.1 1.8M244.3 171.5l-2.3 1.3 .6 .3 2.2-1.3"/>
<path d="M244.3 171.5l.4 .1M244.7 171.6v.3M244.8 171.8a3.1 3.1 0 0 1 1.1 4.1l-3.1 1.8M244.8 171.8a2.78 2.78 0 0 1 1.5 3.5M259.5 176.4a1.38 1.38 0 0 1 2.1 .5 2.81 2.81 0 0 1 .6 3.3 1.77 1.77 0 0 1-2.2-.9 2.77 2.77 0 0 1-.5-2.9zM259.8 176.2a1.66 1.66 0 0 1 2.6 .2 2.4 2.4 0 0 1 .5 3.5l-.8 .4M260 176l.3-.3a1.75 1.75 0 0 1 2.3 .8 2.98 2.98 0 0 1 .5 3.5l-.7 .2M260.1 176.9a1.89 1.89 0 0 1 1.7 2.7 1.89 1.89 0 0 1-1.7-2.7zM261.9 178.1l.1 .2M264 175.3v.3M264.2 173.7l1.2 .5M265.1 174.2l-1.3-.5-3.4 1.9"/>
<path d="M265.1 174.2l-2.3 1.3 .5 .5 2.3-1.3M265.1 174.2h.3M265.4 174.2l-.1 .3-2.2 1.3M265.6 174.7a2.54 2.54 0 0 1 .4 3.6l-3 1.8M265.6 174.7h.3a2.91 2.91 0 0 1 .6 3M296 176.2l20.3 11.8 1 .3M296 174.7l10.7 6.2v-1.9M296 174.7v1.5M296 176.2l-1.1 .8M300.8 165.4l4 2.3M301.6 171.4l-5.6 3.3M302 171.1l-.4 .3"/>
<path d="M303 168.8a2.84 2.84 0 0 1 3.3 0 9.1 9.1 0 0 1 4.2 8.6 2.53 2.53 0 0 1-4.2 1.4 9.1 9.1 0 0 1-4.2-8.5zM303.6 161.5l13.5 7.8M303.6 161.5l1.7-.9 11.8 6.8M303.9 169.8a2.67 2.67 0 0 1 3.1 .6 6.8 6.8 0 0 1 2.4 6.6 2 2 0 0 1-3.3 .5 7.1 7.1 0 0 1-3-6.5zM304.8 169.5a4.4 4.4 0 0 0 .3 5 4.4 4.4 0 0 0 4.2 2.8M307.3 170.7a1.26 1.26 0 0 0-2 .9 4 4 0 0 0 3.3 4.3l.5-.2 .4-1.2M308.1 179.4v2.3M308.2 165.7l-4.9 2.8M310.4 162.4l6.7 3.9M311.7 174.9v1.5l5.4 3.2v6.4a.49 .49 0 0 1-.2 .5 .49 .49 0 0 1-.6-.1l-8.2-4.7M312.8 177.1l-3.4 2M313.6 160.6l-3.2 1.8"/>
<path d="M313.6 160.6l3.5 2M314.4 178l-6.3 3.7M317.1 171.7l-5.4 3.2M246.5 192.2v4.5a1.71 1.71 0 0 0 1.3 1.5 4.2 4.2 0 0 0 4.9-1l.1-5M246.7 197.3v.2a1.64 1.64 0 0 0 1.3 1.5 3.7 3.7 0 0 0 4.6-1.2v-.5M247.2 190.9a1.41 1.41 0 0 0-.7 1.4 1.41 1.41 0 0 0 1 1.2l.8 .3 2 .1M248.4 195.9l-8.8 12.4M248.6 190.6l-.3-.3-.7 .3-.6 .5-.2 .6a2.2 2.2 0 0 0 2.4 1.6h1M248.6 190.6l-1 .7-.1 .4a1.91 1.91 0 0 0 2.5 1.2l.2 .4M248.6 190.6v2.2M249.1 190.1a3.4 3.4 0 0 1 3.1 1.1l.2 .5-.2 .6-1.3 .8M249.1 190.1l-.2 2.8"/>
<path d="M249.1 190.1l.2 .4M249.3 190.5a2.18 2.18 0 0 1 2.5 1.2l-.2 .4-.9 .7M249.3 190.5v2.4M250.2 193.3l.1 .6M250.3 193.9v3.6l.7-.1M250.3 196.4l.4 .1M250.7 196.8l-.4 .1M250.7 196.8l.3 .6M250.7 192.8v4M250.7 192.8l.2 .3M250.9 193.1l.1 .7M251 193.8v3.6"/>
<path d="M252.1 190.9a1.4 1.4 0 0 1 .7 1.4 1.4 1.4 0 0 1-.9 1.1l-.9 .4M257.9 198.6l1.5 .7M259.1 199.3a1.86 1.86 0 0 0-2.1-.6l-4 2.2M259.1 199.3l-3.1 1.8 .5 .5 3.1-1.8M259.4 199.3l-.1 .4-3 1.7M259.4 199.3h-.3M259.6 199.8a3.2 3.2 0 0 1 .5 4.4l-3.9 2.2M259.6 199.8h.3a3.6 3.6 0 0 1 .8 3.6M250.3 206.8l3.3-.5-3 1.5zM252.1 201.8a1.63 1.63 0 0 1 2.4 .4 3.4 3.4 0 0 1 1 4.4 2.05 2.05 0 0 1-2.6-.9 3.7 3.7 0 0 1-.8-3.9zM252.4 201.5a1.9 1.9 0 0 1 2.9 .2 3.4 3.4 0 0 1 .9 4.5l-.8 .5M252.6 201.4a1.4 1.4 0 0 1 2.2-.2 4.5 4.5 0 0 1 1.9 4.7l-.4 .4-.7 .3"/>
<path d="M252.8 202.3a2.54 2.54 0 0 1 2.5 3.3l-.3 .4a2.55 2.55 0 0 1-2.5-3.4zM253.6 206.3l-12.6 3.9M255.2 203.9l-.6 .3 .5 .5 .3-.1M255.3 204.3l-.4 .2M257.5 200.7v.3M9.8 233.4h199.6v31.7h-199.6zM22.5 233.4v31.7M56.1 233.4v31.7M87.4 233.4v31.7M122.3 233.4v31.7M197 233.4v31.7M9.8 251.8h199.6"/>
<path d="M9.8 258.5h199.6M9.8 245.2h199.6"/>
<circle cx="279.8" cy="49.4" r="3.7"/>
<circle cx="96.3" cy="71" r="3.7"/>
<circle cx="88" cy="104.2" r="3.7"/>
<circle cx="103.8" cy="143.2" r="3.7"/>
<circle cx="152" cy="156.5" r="3.7"/>
<circle cx="237.5" cy="211.3" r="3.7"/>
</g>
<path d="M176.7 49.6l-46.7 26.9" fill="none" stroke="#c0c0c0" stroke-width=".28" stroke-dasharray="15.2 1.3 1.3 1.3" stroke-dashoffset="-.3"/>
<path d="M176.7 97.8l-47 27.1" fill="none" stroke="#c0c0c0" stroke-width=".28" stroke-dasharray="15.2 1.3 1.3 1.3" stroke-dashoffset="-.5"/>
<path d="M179.8 69.6l-48.2 27.8M200 90.6l-48.2 27.8M225.6 105.4l-48.3 27.8M294.3 126.3l-48.3 27.9M294.3 145l-48.3 27.9" fill="none" stroke="#c0c0c0" stroke-width=".28" stroke-dasharray="15.2 1.3 1.3 1.3" stroke-dashoffset="-1.2"/>
<path d="M200 71.9l-48.5 28M225.6 86.7l-48.5 28M247.1 108.5l-48.4 27.9" fill="none" stroke="#c0c0c0" stroke-width=".28" stroke-dasharray="15.2 1.3 1.3 1.3" stroke-dashoffset="-1.3"/>
<path d="M268.7 111.6l-47.6 27.4M268.7 130.2l-47.6 27.5" fill="none" stroke="#c0c0c0" stroke-width=".28" stroke-dasharray="15.2 1.3 1.3 1.3" stroke-dashoffset="-.8"/>
<path d="M307.4 125l-46.4 26.8M307.4 173.2l-46.4 26.8" fill="none" stroke="#c0c0c0" stroke-width=".28" stroke-dasharray="15.2 1.3 1.3 1.3" stroke-dashoffset="-.1"/>
<path d="M314.5 147.3l-47.4 27.4" fill="none" stroke="#c0c0c0" stroke-width=".28" stroke-dasharray="15.2 1.3 1.3 1.3" stroke-dashoffset="-.7"/>
<path d="M249.6 191.7v-38.8" fill="none" stroke="#c0c0c0" stroke-width=".28" stroke-dasharray="15.2 1.3 1.3 1.3" stroke-dashoffset="7.3"/>
<g fill="none" stroke="#c0c0c0" stroke-width=".28">
<path d="M4.8 4.8l5 5M4.8 4.8h422.2M4.8 4.8v269.8M9.8 9.8h412.2M9.8 9.8v259.8M57.5 4.8v5M110.3 4.8v5M163.1 4.8v5M213.4 4.8l2.5 2.5M215.9 7.3v2.5M218.4 4.8l-2.5 2.5M268.7 4.8v5"/>
<path d="M321.5 4.8v5M374.3 4.8v5M422 9.8v210.7M427 4.8l-5 5M427 4.8v269.8h-422.2M4.8 49.7h5M422 49.7h5M4.8 94.7h5M422 94.7h5M4.8 137.1l2.5 2.6M7.3 139.7l-2.5 2.6M7.3 139.7h2.5"/>
<path d="M422 139.7h2.6M424.6 139.7l2.4 2.4M427 137.3l-2.4 2.4M4.8 184.7h5M422 184.7h5M4.8 229.7h5M312 231.5v43.1M427 231.5h-177.8v33.6M427 220.5h-34.8v11M312 240.3h115M312 252.4h115M349.1 252.4v8.9"/>
<path d="M384.9 252.4v8.9M412.6 240.3v12.1M415.2 252.4v8.9M9.8 265.1h302.2M9.8 269.6l-5 5M9.8 269.6h302.2M57.5 269.6v5M110.3 269.6v5M163.1 269.6v5M215.9 272.2l-2.4 2.4M215.9 272.2l2.4 2.4M215.9 269.6v2.6"/>
<path d="M268.7 269.6v5M312 270.2h115M312 261.3h115M341.7 270.2v4.4M370.8 261.3v8.9M379.5 270.2v4.4M401.3 270.2v4.4"/>
</g>
<path d="M255.3 79.4v.5l.2-.2-.2 .2a.34 .34 0 0 0 .5 0 .34 .34 0 0 0 0-.5 .34 .34 0 0 0-.5 0zM248.1 195.7a.34 .34 0 0 0 .1 .4 .34 .34 0 0 0 .4 0 .34 .34 0 0 0 0-.5l-.2 .3 .2-.3zM250.3 206.8l3.3-.5-3 1.5zM121.8 100l3.3 .2-3.2 .8zM119.3 131l3-1.5-2.4 2.4zM118.2 78.2l3 1.6-3.3-.6zM168.4 139.2l2.6-2-1.9 2.7z" fill="#000"/>
<text font-size="5.4" x="416.5" y="249.1">A</text>
<g font-size="3.9">
<text x="278.8" y="51.1">1</text>
<text x="95.3" y="72.6">2</text>
<text x="86.9" y="105.9">3</text>
<text x="102.7" y="144.9">2</text>
<text x="150.9" y="158.2">3</text>
<text x="236.4" y="213">2</text>
<text x="12.1" y="238.8">ITEM</text>
<text x="12.5" y="242.7">NO.</text>
<text x="26.3" y="240.8">PART NUMBER</text>
<text x="67.3" y="240.8">MFG</text>
<text x="95.4" y="240.8">DRAWING</text>
<text x="147.5" y="240.8">DESCRIPTION</text>
<text x="199" y="240.8">QTY.</text>
<text x="15.1" y="249.6">1</text>
<text x="27.1" y="249.6">CLKV3-ML-01</text>
<text x="70.5" y="249.6">--</text>
<text x="90.4" y="249.6">CLKV3-DWG-02</text>
<text x="133" y="249.6">Display panel - Frame - Front</text>
<text x="202.1" y="249.6">1</text>
<text x="15.1" y="256.6">2</text>
<text x="29.2" y="256.6">240-004-BR</text>
<text x="64.9" y="256.6">E-Z LOK</text>
<text x="103.6" y="256.6">--</text>
<text x="132" y="256.6">Threaded insert - Flush - #4-40</text>
<text x="202.1" y="256.6">5</text>
<text x="15.1" y="263.2">3</text>
<text x="29.2" y="263.2">240-002-BR</text>
<text x="64.9" y="263.2">E-Z LOK</text>
<text x="103.6" y="263.2">--</text>
<text x="132" y="263.2">Threaded insert - Flush - #2-56</text>
<text x="201" y="263.2">11</text>
</g>
<g font-size="3.5">
<text x="394.1" y="225.3">Benoit Frigon</text>
<text x="394.1" y="228.8">www.frigon.info</text>
<text x="419.3" y="259.7">B</text>
</g>
<g font-size="3.2">
<text x="316.7" y="238.4">ALARM CLOCK V3</text>
<text x="316.7" y="247.3">ASSY - DISPLAY FRAME - FRONT</text>
<text x="316.7" y="250.8">ASSEMBLY - STEP 1</text>
<text x="316.7" y="259.7">CLKV3-AS-01</text>
<text x="353.3" y="259.7">CLKV3-DWG-30</text>
<text x="387.6" y="259.7">INCHES</text>
<text x="317" y="268.2">--</text>
</g>
<g font-size="2.8">
<text x="31" y="8.5">1</text>
<text x="85.1" y="8.5">2</text>
<text x="137.3" y="8.5">3</text>
<text x="189.7" y="8.5">4</text>
<text x="242.1" y="8.5">5</text>
<text x="294.4" y="8.5">6</text>
<text x="347.6" y="8.5">7</text>
<text x="400.3" y="8.5">8</text>
<text x="423.8" y="27.2">A</text>
<text x="6.7" y="71.8">B</text>
<text x="423.8" y="72.8">B</text>
<text x="6.4" y="118.6">C</text>
<text x="423.5" y="118.9">C</text>
<text x="6.5" y="162.1">D</text>
<text x="423.4" y="163">D</text>
<text x="6.7" y="207.9">E</text>
<text x="423.7" y="204.9">E</text>
<text x="313.1" y="234.6">PROJECT</text>
<text x="313.3" y="243.2">TITLE</text>
<text x="414.5" y="243.6">REV</text>
<text x="6.7" y="253.8">F</text>
<text x="313.7" y="255.3">PART #</text>
<text x="351" y="255.3">DOCUMENT #</text>
<text x="386.8" y="255.3">UNITS</text>
<text x="416.7" y="255.3">SIZE</text>
<text x="11.4" y="268.4">FILE : clkv3-dwg-30_assy-display-frame-front</text>
<text x="313.7" y="264.6">MATERIAL</text>
<text x="372.6" y="264.5">FINISH</text>
<text x="375.5" y="267.9">--</text>
<text x="32.7" y="273.3">1</text>
<text x="85.7" y="273.3">2</text>
<text x="137.6" y="273.3">3</text>
<text x="189.6" y="273.3">4</text>
<text x="243.2" y="273.2">5</text>
<text x="313.7" y="273.3">DATE</text>
<text x="324.5" y="273.3">12/13/2018</text>
<text x="344.1" y="273.1">APVD BY :</text>
<text x="383" y="273.1">SCALE</text>
<text x="393.8" y="273.1">3:2</text>
<text x="404.9" y="273.1">SHEET 2 OF 5</text>
</g>
<text font-size="2.7" x="251.7" y="235.2">NOTES :</text>
<text font-size="2.5" x="6.4" y="27">A</text>
</svg>
